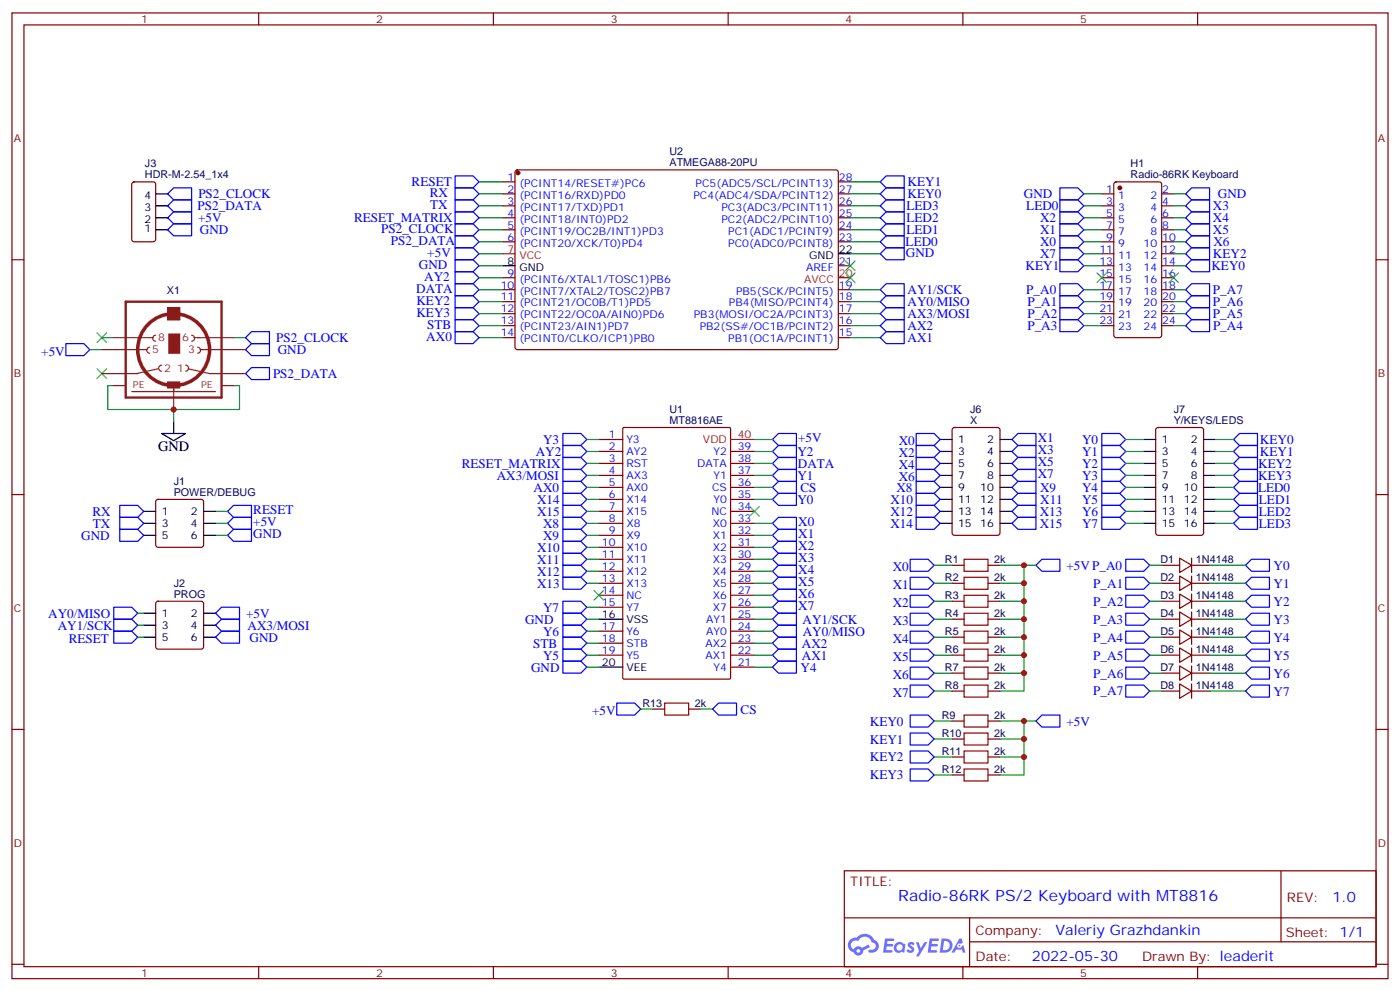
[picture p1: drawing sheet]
<svg xmlns="http://www.w3.org/2000/svg" width="412mm" height="292mm" viewBox="0 0 412 292" stroke-linecap="round" stroke-linejoin="round" font-family="sans-serif">
<g fill="none" stroke="#870000" stroke-width=".35">
<path d="M3.5 3.8h405.4v284.3h-405.4zM7.1 7.3h398.2v277.3h-398.2zM76.2 3.8v3.5M145.3 3.8v3.5M214.5 3.8v3.5M283.6 3.8v3.5M352.8 3.8v3.5M3.5 76.5h3.6M405.3 76.5h3.6M3.5 145.6h3.6M405.3 145.6h3.6M3.5 214.8h3.6"/>
<path d="M405.3 214.8h3.6M248.7 256.4h156.6v28.2h-156.6zM377.3 256.4v20.9M248.7 270.2h156.5M285.6 277.3h119.6M285.6 270.2v14.2M3.5 283.9h3.6M76.2 284.6v3.5M145.3 284.6v3.5M214.5 284.6v3.5M283.6 284.6v3.5M352.8 284.6v3.5"/>
<path d="M405.3 283.9h3.6"/>
</g>
<g fill="#5487ff">
<path d="M267.7 277.6a1.22 1.22 0 0 1 1.7 .2l-.4 .6a.47 .47 0 0 0-.3-.4 .47 .47 0 0 0-.5 .2l.1 .2a1.14 1.14 0 0 1 .8 1.8 1.14 1.14 0 0 1-1.9 0l-.2-.2 .5-.6 .7 .5a.29 .29 0 0 0 .3-.3 .29 .29 0 0 0-.2-.3 1.04 1.04 0 0 1-.6-1.7z"/>
<path d="M260.7 276.3h2.4l.3 .2-.2 .5-1.8 .1-.1 .8h1.5l.3 .4-.3 .4h-1.6l-.2 1.1h1.7l.2 .3-.2 .3-2.6 .1z"/>
<path d="M273.8 276.3h2.4l.3 .2-.1 .5-1.8 .1-.2 .8h1.6l.3 .4-.4 .4h-1.6l-.1 1.1h1.7l.2 .3-.2 .3-2.6 .1z"/>
<path d="M282.6 276.3h.7l.3 1.3-.6 .3a.69 .69 0 0 0-1 .3 .69 .69 0 0 0 .4 .9 .69 .69 0 0 0 .9-.6l.5-.2 .6 2.2h-.8l-.2-.9h-1.8l-.5 .9h-.8z"/>
<path d="M269.8 277.4h.8l.6 1.8 1.1-1.8h.9l-2.6 4.2h-.8l.9-1.5z"/>
<path d="M277.4 276.3l-.6 4.2h1.3a2.11 2.11 0 0 0 2.5-2.1 2.11 2.11 0 0 0-2.5-2.1zM278.1 277.1a1.39 1.39 0 0 1 1.7 1.4 1.39 1.39 0 0 1-1.8 1.3h-.3z"/>
<path d="M263.7 277.9a1.54 1.54 0 0 0-.1 2.2 1.54 1.54 0 0 0 2.2 .1l.6 .3 .3-2.3-.2-.3h-.4a1.49 1.49 0 0 0-2.4 0zM264 278.9a.94 .94 0 0 1 1.8 0 .94 .94 0 0 1-1.8 0z"/>
<path d="M250.4 276.7a2.18 2.18 0 0 0 1.1 3.7 1.44 1.44 0 0 0 1.6 .9 1.44 1.44 0 0 0 1.2-1.4l2-1.1-.5-.7-1.9 1a1.47 1.47 0 0 0-2.4 .4 1.39 1.39 0 0 1-.7-1.9 1.39 1.39 0 0 1 2-.5 2.12 2.12 0 0 1 2.2-1.3 2.12 2.12 0 0 1 1.9 1.7 1.14 1.14 0 0 1 1.1 1.4 1.14 1.14 0 0 1-1.7 .7 .43 .43 0 0 0-.5 .4 .43 .43 0 0 0 .4 .5 1.98 1.98 0 0 0 2.5-1.2 1.98 1.98 0 0 0-1.2-2.6 3.1 3.1 0 0 0-5.3-.6l-.9 .1zM252.3 280a.55 .55 0 0 1 1.1 0 .55 .55 0 0 1-1.1 0z"/>
<circle cx="282.6" cy="278.4" r=".26"/>
</g>
<g fill="none" stroke="#870000" stroke-width=".35">
<path d="M39 53.8l.5-.2h5.7l.6 .4 .1 16.5-.5 .6-5.9 .1-.6-.5-.1-16.4zM148.2 53.6h3.5M148.2 57.1h3.5M151.9 50.2l.5-.2 94.1 .1 .4 .6v51.8l-.7 .4h-94.1l-.4-.7v-51.5zM246.9 53.6h3.6M246.9 57.1h3.6M324.6 57.1h3.5M328.3 53.8l.5-.2h12.7l.6 .4 .1 44.7-.5 .7h-12.9l-.7-.4v-44.7zM342.2 57.1h3.5M148.2 60.6h3.5M148.2 64.1h3.5M148.2 67.7h3.5"/>
<path d="M148.2 71.2h3.5M246.9 60.6h3.6M246.9 64.1h3.6M246.9 67.7h3.6M246.9 71.2h3.6M246.9 78.2h3.6M324.6 60.6h3.5M324.6 64.1h3.5M324.6 67.7h3.5M324.6 71.2h3.5M324.6 78.2h3.5M324.6 74.7h3.5"/>
<path d="M342.2 60.6h3.5M342.2 64.1h3.5M342.2 67.7h3.5M342.2 71.2h3.5M342.2 78.2h3.5M342.2 74.7h3.5M148.2 81.8h3.5M148.2 85.3h3.5M148.2 88.8h3.5M148.2 92.4h3.5M148.2 95.9h3.5M148.2 99.4h3.5"/>
<path d="M246.9 85.3h3.6M246.9 88.8h3.6M246.9 92.4h3.6M246.9 95.9h3.6M246.9 99.4h3.6M324.6 81.8h3.5M324.6 85.3h3.5M324.6 88.8h3.5M324.6 92.4h3.5M324.6 95.9h3.5M342.2 81.8h3.5M342.2 85.3h3.5"/>
<path d="M342.2 88.8h3.5M342.2 92.4h3.5M342.2 95.9h3.5M176.4 129.4h7M176.4 132.9h7M176.4 136.5h7M176.4 140h7M183.5 126l.3-.1h31l.3 .1 .1 73.6-.2 .3-31.2 .1-.3-.2zM215.2 132.9h7M215.2 136.5h7M215.2 140h7M280.7 126.1l.5-.2h12.7l.6 .4 .1 30.6-.5 .7h-12.9l-.7-.4v-30.6z"/>
<path d="M340.7 126.1l.4-.2h12.7l.7 .4v30.6l-.4 .7h-13l-.6-.4-.1-30.6zM46.1 147.2l.5-.2h12.7l.5 .2 .2 .5v12.7l-.3 .5-.4 .2h-12.7l-.5-.2-.2-.5v-12.7zM176.4 143.5h7M176.4 147h7M176.4 150.6h7M176.4 154.1h7M176.4 157.6h7M215.2 143.5h7M215.2 147h7M215.2 150.6h7M215.2 154.1h7M215.2 157.6h7"/>
<path d="M46.1 177.2l.5-.2h12.7l.5 .2 .2 .5v12.7l-.3 .5-.4 .2h-12.7l-.5-.2-.2-.5v-12.7zM176.4 161.1h7M176.4 164.7h7M176.4 168.2h7M176.4 171.7h7M176.4 175.3h7M176.4 178.8h7M215.2 161.1h7M215.2 164.7h7M215.2 168.2h7M215.2 171.7h7M215.2 175.3h7"/>
<path d="M215.2 178.8h7M280.5 171.7h3.5M280.5 166.4h3.5M280.5 177h3.5M291 171.7h3.6M291 166.4h3.6M291 177h3.6M342.2 171.7h5.3M342.2 166.4h5.3M342.2 177h5.3M347.5 164.3l3.5 2.1-3.5 2.2zM347.5 169.6l3.5 2.1-3.5 2.1z"/>
<path d="M347.5 174.9l3.5 2.1-3.5 2.1zM351 171.7h5.3M351 166.4h5.3M351 177h5.3M351 164.3v4.3M351 169.6v4.2M351 174.9v4.2M176.4 185.8h7M176.4 189.4h7M176.4 192.9h7M215.2 185.8h7M215.2 189.4h7"/>
<path d="M215.2 192.9h7M215.2 196.4h7M215.2 182.3h7M280.5 192.9h3.5M280.5 182.3h3.5M280.5 187.6h3.5M280.5 198.2h3.5M291 192.9h3.6M291 182.3h3.6M291 187.6h3.6M291 198.2h3.6M342.2 192.9h5.3"/>
<path d="M342.2 182.3h5.3M342.2 187.6h5.3M342.2 198.2h5.3M347.5 180.2l3.5 2.1-3.5 2.1zM347.5 185.5l3.5 2.1-3.5 2.1zM347.5 190.8l3.5 2.1-3.5 2.1zM347.5 196.1l3.5 2.1-3.5 2.1zM351 192.9h5.3M351 182.3h5.3M351 187.6h5.3M351 198.2h5.3M351 180.2v4.2"/>
<path d="M351 185.5v4.2M351 190.8v4.2M351 196.1v4.2M192.3 208.8h3.5M202.8 208.8h3.6M280.5 203.5h3.5M280.5 212.3h3.5M280.5 217.6h3.5M291 203.5h3.6M291 212.3h3.6M291 217.6h3.6M342.2 203.5h5.3"/>
<path d="M347.5 201.4l3.5 2.1-3.5 2.1zM351 203.5h5.3M351 201.4v4.2M280.5 222.9h3.5M280.5 228.2h3.5M291 222.9h3.6M291 228.2h3.6"/>
</g>
<g fill="#870000" stroke="#870000" stroke-width=".35">
<circle cx="152.6" cy="50.9" r=".53"/>
<circle cx="329.8" cy="55.3" r=".53"/>
</g>
<path d="M148.2 74.7h3.5M246.9 81.8h3.6M215.2 129.4h7" fill="none" stroke="#f00" stroke-width=".35"/>
<g fill="none" stroke="#000" stroke-width=".35">
<path d="M45.9 57.1h3.5M45.9 67.7h3.5M45.9 64.1h3.5M45.9 60.6h3.5M148.2 78.2h3.5M246.9 74.7h3.6M47.6 127.6h7.1l-3.5 2.2zM51.2 124.1v3.5M276.9 129.4h3.6M276.9 132.9h3.6M276.9 136.5h3.6M276.9 140h3.6"/>
<path d="M294.6 129.4h3.5M294.6 132.9h3.5M294.6 136.5h3.5M294.6 140h3.5M336.9 129.4h3.5M336.9 132.9h3.5M336.9 136.5h3.5M336.9 140h3.5M354.5 129.4h3.6M354.5 132.9h3.6M354.5 136.5h3.6M354.5 140h3.6"/>
<path d="M42.3 150.6h3.6M42.3 154.1h3.6M42.3 157.6h3.6M60 150.6h3.5M60 154.1h3.5M60 157.6h3.5M276.9 143.5h3.6M276.9 147h3.6M276.9 150.6h3.6M276.9 154.1h3.6M294.6 143.5h3.5M294.6 147h3.5"/>
<path d="M294.6 150.6h3.5M294.6 154.1h3.5M336.9 143.5h3.5M336.9 147h3.5M336.9 150.6h3.5M336.9 154.1h3.5M354.5 143.5h3.6M354.5 147h3.6M354.5 150.6h3.6M354.5 154.1h3.6M42.3 180.6h3.6M42.3 184.1h3.6"/>
<path d="M42.3 187.6h3.6M60 180.6h3.5M60 184.1h3.5M60 187.6h3.5M176.4 182.3h7M176.4 196.4h7"/>
</g>
<g fill="none" stroke="#00f" stroke-width=".35">
<path d="M49.4 57.1l1.8-1.8h5.2v3.5h-5.2zM134.1 51.8h5.2l1.8 1.8-1.8 1.7h-5.2zM134.1 58.8h5.2l1.8 1.8-1.8 1.8h-5.2zM134.1 55.3h5.2l1.8 1.8-1.8 1.7h-5.2zM259.3 57.1l1.8-1.8h5.2v3.5h-5.2zM259.3 53.6l1.8-1.8h5.2v3.5h-5.2zM312.2 58.8h5.3l1.8 1.8-1.8 1.8h-5.3zM312.2 55.3h5.3l1.8 1.8-1.8 1.7h-5.3zM349.2 57.1l1.8-1.8h5.3v3.5h-5.3zM49.4 64.1l1.8-1.7h5.2v3.5h-5.2zM49.4 67.7l1.8-1.8h5.2v3.5h-5.2zM49.4 60.6l1.8-1.8h5.2v3.6h-5.2z"/>
<path d="M134.1 65.9h5.2l1.8 1.8-1.8 1.7h-5.2zM134.1 69.4h5.2l1.8 1.8-1.8 1.8h-5.2zM134.1 73h5.2l1.8 1.7-1.8 1.8h-5.2zM134.1 76.5h5.2l1.8 1.7-1.8 1.8h-5.2zM134.1 62.4h5.2l1.8 1.7-1.8 1.8h-5.2zM259.3 74.7l1.8-1.7h5.2v3.5h-5.2zM259.3 71.2l1.8-1.8h5.2v3.6h-5.2zM259.3 67.7l1.8-1.8h5.2v3.5h-5.2zM259.3 64.1l1.8-1.7h5.2v3.5h-5.2zM259.3 60.6l1.8-1.8h5.2v3.6h-5.2zM312.2 62.4h5.3l1.8 1.7-1.8 1.8h-5.3zM312.2 65.9h5.3l1.8 1.8-1.8 1.7h-5.3z"/>
<path d="M312.2 69.4h5.3l1.8 1.8-1.8 1.8h-5.3zM312.2 73h5.3l1.8 1.7-1.8 1.8h-5.3zM312.2 76.5h5.3l1.8 1.7-1.8 1.8h-5.3zM349.2 78.2l1.8-1.7h5.3v3.5h-5.3zM349.2 74.7l1.8-1.7h5.3v3.5h-5.3zM349.2 71.2l1.8-1.8h5.3v3.6h-5.3zM349.2 67.7l1.8-1.8h5.3v3.5h-5.3zM349.2 64.1l1.8-1.7h5.3v3.5h-5.3zM349.2 60.6l1.8-1.8h5.3v3.6h-5.3zM72.3 99.4l1.8-1.8h5.3v3.6h-5.3zM134.1 80h5.2l1.8 1.8-1.8 1.7h-5.2zM134.1 83.5h5.2l1.8 1.8-1.8 1.8h-5.2z"/>
<path d="M134.1 90.6h5.2l1.8 1.8-1.8 1.7h-5.2zM134.1 94.1h5.2l1.8 1.8-1.8 1.7h-5.2zM134.1 87.1h5.2l1.8 1.7-1.8 1.8h-5.2zM134.1 97.6h5.2l1.8 1.8-1.8 1.8h-5.2zM259.3 92.4l1.8-1.8h5.2v3.5h-5.2zM259.3 88.8l1.8-1.7h5.2v3.5h-5.2zM259.3 85.3l1.8-1.8h5.2v3.6h-5.2zM259.3 99.4l1.8-1.8h5.2v3.6h-5.2zM259.3 95.9l1.8-1.8h5.2v3.5h-5.2zM312.2 83.5h5.3l1.8 1.8-1.8 1.8h-5.3zM312.2 87.1h5.3l1.8 1.7-1.8 1.8h-5.3zM312.2 90.6h5.3l1.8 1.8-1.8 1.7h-5.3z"/>
<path d="M312.2 94.1h5.3l1.8 1.8-1.8 1.7h-5.3zM349.2 95.9l1.8-1.8h5.3v3.5h-5.3zM349.2 92.4l1.8-1.8h5.3v3.5h-5.3zM349.2 88.8l1.8-1.7h5.3v3.5h-5.3zM349.2 85.3l1.8-1.8h5.3v3.6h-5.3zM19.4 101.2h5.3l1.8 1.7-1.8 1.8h-5.3zM72.3 110l1.8-1.8h5.3v3.6h-5.3zM72.3 102.9l1.8-1.7h5.3v3.5h-5.3zM165.8 134.7h5.3l1.8 1.8-1.8 1.7h-5.3zM165.8 131.2h5.3l1.8 1.7-1.8 1.8h-5.3zM165.8 138.2h5.3l1.8 1.8-1.8 1.7h-5.3zM165.8 127.6h5.3l1.8 1.8-1.8 1.8h-5.3z"/>
<path d="M227.5 140l1.8-1.8h5.3v3.5h-5.3zM227.5 132.9l1.8-1.7h5.3v3.5h-5.3zM227.5 129.4l1.8-1.8h5.3v3.6h-5.3zM227.5 136.5l1.8-1.8h5.3v3.5h-5.3zM269.9 127.6h5.3l1.7 1.8-1.7 1.8h-5.3zM269.9 131.2h5.3l1.7 1.7-1.7 1.8h-5.3zM269.9 134.7h5.3l1.7 1.8-1.7 1.7h-5.3zM269.9 138.2h5.3l1.7 1.8-1.7 1.7h-5.3zM298.1 140l1.8-1.8h5.3v3.5h-5.3zM298.1 129.4l1.8-1.8h5.3v3.6h-5.3zM298.1 132.9l1.8-1.7h5.3v3.5h-5.3zM298.1 136.5l1.8-1.8h5.3v3.5h-5.3z"/>
<path d="M324.6 127.6h5.2l1.8 1.8-1.8 1.8h-5.2zM324.6 131.2h5.2l1.8 1.7-1.8 1.8h-5.2zM324.6 134.7h5.2l1.8 1.8-1.8 1.7h-5.2zM324.6 138.2h5.2l1.8 1.8-1.8 1.7h-5.2zM365.1 127.6h5.3v3.6h-5.3l-1.7-1.8zM365.1 131.2h5.3v3.5h-5.3l-1.7-1.8zM365.1 134.7h5.3v3.5h-5.3l-1.7-1.7zM365.1 138.2h5.3v3.5h-5.3l-1.7-1.7zM35.3 148.8h5.3l1.7 1.8-1.7 1.7h-5.3zM35.3 152.3h5.3l1.7 1.8-1.7 1.8h-5.3zM35.3 155.9h5.3l1.7 1.7-1.7 1.8h-5.3zM67 157.6l1.8-1.7h5.3v3.5h-5.3z"/>
<path d="M67 154.1l1.8-1.8h5.3v3.6h-5.3zM67 150.6l1.8-1.8h5.3v3.5h-5.3zM165.8 141.7h5.3l1.8 1.8-1.8 1.8h-5.3zM165.8 152.3h5.3l1.8 1.8-1.8 1.8h-5.3zM165.8 155.9h5.3l1.8 1.7-1.8 1.8h-5.3zM165.8 159.4h5.3l1.8 1.7-1.8 1.8h-5.3zM165.8 145.3h5.3l1.8 1.7-1.8 1.8h-5.3zM165.8 148.8h5.3l1.8 1.8-1.8 1.7h-5.3zM227.5 154.1l1.8-1.8h5.3v3.6h-5.3zM227.5 157.6l1.8-1.7h5.3v3.5h-5.3zM227.5 147l1.8-1.7h5.3v3.5h-5.3zM229.3 141.7h5.3v3.6h-5.3l-1.8-1.8z"/>
<path d="M269.9 141.7h5.3l1.7 1.8-1.7 1.8h-5.3zM269.9 145.3h5.3l1.7 1.7-1.7 1.8h-5.3zM269.9 148.8h5.3l1.7 1.8-1.7 1.7h-5.3zM269.9 152.3h5.3l1.7 1.8-1.7 1.8h-5.3zM298.1 143.5l1.8-1.8h5.3v3.6h-5.3zM298.1 147l1.8-1.7h5.3v3.5h-5.3zM298.1 150.6l1.8-1.8h5.3v3.5h-5.3zM298.1 154.1l1.8-1.8h5.3v3.6h-5.3zM324.6 141.7h5.2l1.8 1.8-1.8 1.8h-5.2zM324.6 145.3h5.2l1.8 1.7-1.8 1.8h-5.2zM324.6 148.8h5.2l1.8 1.8-1.8 1.7h-5.2zM324.6 152.3h5.2l1.8 1.8-1.8 1.8h-5.2z"/>
<path d="M365.1 141.7h5.3v3.6h-5.3l-1.7-1.8zM365.1 145.3h5.3v3.5h-5.3l-1.7-1.8zM365.1 148.8h5.3v3.5h-5.3l-1.7-1.7zM365.1 152.3h5.3v3.6h-5.3l-1.7-1.8zM33.5 178.8h5.3l1.8 1.8-1.8 1.7h-5.3zM165.8 162.9h5.3l1.8 1.8-1.8 1.7h-5.3zM165.8 166.4h5.3l1.8 1.8-1.8 1.8h-5.3zM165.8 170h5.3l1.8 1.7-1.8 1.8h-5.3zM165.8 177h5.3l1.8 1.8-1.8 1.8h-5.3zM227.5 161.1l1.8-1.7h5.3v3.5h-5.3zM227.5 164.7l1.8-1.8h5.3v3.5h-5.3zM227.5 168.2l1.8-1.8h5.3v3.6h-5.3z"/>
<path d="M227.5 171.7l1.8-1.7h5.3v3.5h-5.3zM227.5 178.8l1.8-1.8h5.3v3.6h-5.3zM229.3 173.5h5.3v3.5h-5.3l-1.8-1.7zM268.1 164.7h5.3l1.8 1.7-1.8 1.8h-5.3zM268.1 175.3h5.3l1.8 1.7-1.8 1.8h-5.3zM268.1 170h5.3l1.8 1.7-1.8 1.8h-5.3zM305.2 166.4l1.7-1.7h5.3v3.5h-5.3zM331.6 164.7h5.3l1.8 1.7-1.8 1.8h-5.3zM331.6 170h5.3l1.8 1.7-1.8 1.8h-5.3zM331.6 175.3h5.3l1.8 1.7-1.8 1.8h-5.3zM368.7 164.7h5.2v3.5h-5.2l-1.8-1.8zM368.7 170h5.2v3.5h-5.2l-1.8-1.8z"/>
<path d="M368.7 175.3h5.2v3.5h-5.2l-1.8-1.8zM33.5 185.8h5.3l1.8 1.8-1.8 1.8h-5.3zM33.5 182.3h5.3l1.8 1.8-1.8 1.7h-5.3zM63.5 187.6l1.8-1.8h5.3v3.6h-5.3zM63.5 180.6l1.8-1.8h5.3v3.5h-5.3zM63.5 184.1l1.8-1.8h5.3v3.5h-5.3zM165.8 191.1h5.3l1.8 1.8-1.8 1.8h-5.3zM165.8 184.1h5.3l1.8 1.7-1.8 1.8h-5.3zM165.8 194.7h5.3l1.8 1.7-1.8 1.8h-5.3zM165.8 187.6h5.3l1.8 1.8-1.8 1.7h-5.3zM165.8 180.6h5.3l1.8 1.7-1.8 1.8h-5.3zM227.5 185.8l1.8-1.7h5.3v3.5h-5.3z"/>
<path d="M227.5 182.3l1.8-1.7h5.3v3.5h-5.3zM227.5 192.9l1.8-1.8h5.3v3.6h-5.3zM227.5 189.4l1.8-1.8h5.3v3.5h-5.3zM227.5 196.4l1.8-1.7h5.3v3.5h-5.3zM268.1 185.8h5.3l1.8 1.8-1.8 1.8h-5.3zM268.1 196.4h5.3l1.8 1.8-1.8 1.8h-5.3zM268.1 180.6h5.3l1.8 1.7-1.8 1.8h-5.3zM268.1 191.1h5.3l1.8 1.8-1.8 1.8h-5.3zM331.6 180.6h5.3l1.8 1.7-1.8 1.8h-5.3zM331.6 185.8h5.3l1.8 1.8-1.8 1.8h-5.3zM331.6 191.1h5.3l1.8 1.8-1.8 1.8h-5.3zM331.6 196.4h5.3l1.8 1.8-1.8 1.8h-5.3z"/>
<path d="M368.7 180.6h5.2v3.5h-5.2l-1.8-1.8zM368.7 185.8h5.2v3.6h-5.2l-1.8-1.8zM368.7 191.1h5.2v3.6h-5.2l-1.8-1.8zM368.7 196.4h5.2v3.6h-5.2l-1.8-1.8zM181.7 207h5.3l1.7 1.8-1.7 1.7h-5.3zM209.9 208.8l1.8-1.8h5.3v3.5h-5.3zM268.1 201.7h5.3l1.8 1.8-1.8 1.7h-5.3zM268.1 210.5h5.3l1.8 1.8-1.8 1.8h-5.3zM268.1 215.8h5.3l1.8 1.8-1.8 1.8h-5.3zM306.9 210.5h5.3v3.6h-5.3l-1.7-1.8zM331.6 201.7h5.3l1.8 1.8-1.8 1.7h-5.3zM366.9 203.5l1.8-1.8h5.2v3.5h-5.2z"/>
<path d="M268.1 221.1h5.3l1.8 1.8-1.8 1.7h-5.3zM268.1 226.4h5.3l1.8 1.8-1.8 1.7h-5.3z"/>
</g>
<g fill="none" stroke="#008700" stroke-width=".35">
<path d="M141.1 53.6h7.1M141.1 57.1h7.1M250.5 53.6h8.8M250.5 57.1h8.8M319.3 57.1h5.3M345.7 57.1h3.5M141.1 74.7h7.1M141.1 78.2h7.1M141.1 71.2h7.1M141.1 67.7h7.1M141.1 64.1h7.1M141.1 60.6h7.1"/>
<path d="M250.5 74.7h8.8M250.5 71.2h8.8M250.5 67.7h8.8M250.5 64.1h8.8M250.5 60.6h8.8M319.3 74.7h5.3M319.3 78.2h5.3M319.3 71.2h5.3M319.3 67.7h5.3M319.3 64.1h5.3M319.3 60.6h5.3M345.7 74.7h3.5"/>
<path d="M345.7 78.2h3.5M345.7 71.2h3.5M345.7 67.7h3.5M345.7 64.1h3.5M345.7 60.6h3.5M30 99.4h3.5M68.8 99.4h3.5M141.1 99.4h7.1M141.1 85.3h7.1M141.1 81.8h7.1M141.1 88.8h7.1M141.1 92.4h7.1"/>
<path d="M141.1 95.9h7.1M250.5 99.4h8.8M250.5 85.3h8.8M250.5 88.8h8.8M250.5 92.4h8.8M250.5 95.9h8.8M319.3 85.3h5.3M319.3 88.8h5.3M319.3 92.4h5.3M319.3 95.9h5.3M345.7 85.3h3.5M345.7 88.8h3.5"/>
<path d="M345.7 92.4h3.5M345.7 95.9h3.5M26.5 102.9h3.5M33.5 113.5h-1.8v7.1h19.5M68.8 113.5h1.8v7.1h-19.4v3.5M172.9 136.5h3.5M172.9 132.9h3.5M172.9 140h3.5M172.9 129.4h3.5M222.2 136.5h5.3M222.2 132.9h5.3M222.2 140h5.3"/>
<path d="M222.2 129.4h5.3M331.6 136.5h5.3M331.6 132.9h5.3M331.6 140h5.3M331.6 129.4h5.3M358.1 136.5h5.3M358.1 132.9h5.3M358.1 140h5.3M358.1 129.4h5.3M63.5 154.1h3.5M63.5 157.6h3.5M63.5 150.6h3.5"/>
<path d="M172.9 154.1h3.5M172.9 157.6h3.5M172.9 143.5h3.5M172.9 147h3.5M172.9 150.6h3.5M222.2 154.1h5.3M222.2 157.6h5.3M222.2 143.5h5.3M222.2 147h5.3M331.6 154.1h5.3M331.6 143.5h5.3M331.6 147h5.3"/>
<path d="M331.6 150.6h5.3M358.1 154.1h5.3M358.1 143.5h5.3M358.1 147h5.3M358.1 150.6h5.3M172.9 161.1h3.5M172.9 164.7h3.5M172.9 168.2h3.5M172.9 171.7h3.5M172.9 178.8h3.5M222.2 161.1h5.3M222.2 164.7h5.3"/>
<path d="M222.2 168.2h5.3M222.2 171.7h5.3M222.2 175.3h5.3M222.2 178.8h5.3M275.2 171.7h5.3M275.2 166.4h5.3M275.2 177h5.3M294.6 166.4h10.6M294.6 177h7M301.6 166.4v5.3h-7M301.6 171.7v31.8h-7M338.7 171.7h3.5"/>
<path d="M338.7 166.4h3.5M338.7 177h3.5M356.3 171.7h10.6M356.3 166.4h10.6M356.3 177h10.6M40.6 180.6h1.7M40.6 184.1h1.7M40.6 187.6h1.7M172.9 182.3h3.5M172.9 185.8h3.5M172.9 192.9h3.5M172.9 189.4h3.5"/>
<path d="M172.9 196.4h3.5M222.2 182.3h5.3M222.2 185.8h5.3M222.2 192.9h5.3M222.2 189.4h5.3M222.2 196.4h5.3M275.2 187.6h5.3M275.2 182.3h5.3M275.2 192.9h5.3M275.2 198.2h5.3M294.6 187.6h7M294.6 182.3h7"/>
<path d="M294.6 192.9h7M294.6 198.2h7M338.7 187.6h3.5M338.7 182.3h3.5M338.7 192.9h3.5M338.7 198.2h3.5M356.3 187.6h10.6M356.3 182.3h10.6M356.3 192.9h10.6M356.3 198.2h10.6M188.7 208.8h3.6M206.4 208.8h3.5"/>
<path d="M275.2 203.5h5.3M275.2 217.6h5.3M275.2 212.3h5.3M294.6 217.6h7M294.6 212.3h10.6M301.6 212.3v15.9h-7M338.7 203.5h3.5M356.3 203.5h10.6M275.2 228.2h5.3M275.2 222.9h5.3M294.6 222.9h7"/>
</g>
<g fill="none" stroke="#3c3" stroke-width=".35">
<path d="M249.1 76.8l2.8 2.9M251.9 76.8l-2.8 2.9M28.6 98l2.8 2.8M31.4 98l-2.8 2.8M249.1 80.4l2.8 2.8M251.9 80.4l-2.8 2.8M323.1 80.4l2.9 2.8M326 80.4l-2.9 2.8M344.3 80.4l2.8 2.8M347.1 80.4l-2.8 2.8M28.6 108.6l2.8 2.8M31.4 108.6l-2.8 2.8"/>
<path d="M220.8 149.2l2.9 2.8M223.7 149.2l-2.9 2.8M175 173.8l2.8 2.9M177.8 173.8l-2.8 2.9"/>
</g>
<g fill="none" stroke="#8c2424" stroke-width=".35">
<path d="M33.5 99.4h11.7M45.9 98.7a.88 .88 0 0 0-.9 .9 .88 .88 0 0 0 .9 .9M49.4 90.6h3.5v3.5h-3.5zM56.4 98.7a.88 .88 0 0 1 .9 .9 .88 .88 0 0 1-.9 .9M57.1 99.4h11.7M30 102.9h13.4M30 110h10.6M33.5 113.5h3.5M38.8 115.3h24.7M44.1 102.2a.88 .88 0 0 0-.9 .9 .88 .88 0 0 0 .9 .9M46.6 108.6l-6.4 1.4M47.6 107.5a.88 .88 0 0 0-.9 .9 .88 .88 0 0 0 .9 .9"/>
<path d="M51.2 113.5v7.1M54.7 107.5a.88 .88 0 0 1 .9 .9 .88 .88 0 0 1-.9 .9M55.4 108.6l6.3 1.4h10.6M58.2 102.2a.88 .88 0 0 1 .9 .9 .88 .88 0 0 1-.9 .9M58.9 102.9h13.4M65.3 113.5h3.5"/>
</g>
<path d="M37 88.8h28.3v28.3h-28.3z" fill="none" stroke="#8c2424" stroke-width=".71"/>
<circle cx="51.2" cy="102.9" r="10.6" fill="none" stroke="#8c2424" stroke-width="1.1"/>
<g fill="#8c2424" stroke="#8c2424" stroke-width=".35">
<path d="M49.4 90.6h3.5v3.5h-3.5z"/>
<path d="M49.4 112.5h3.5v1.7h-3.5z"/>
<path d="M49.7 98.4h3.2v5.6h-3.2z"/>
</g>
<g fill="none" stroke="#a10000" stroke-width=".35">
<path d="M284 164.7h7v3.5h-7zM284 170h7v3.5h-7zM284 175.3h7v3.5h-7zM284 180.6h7v3.5h-7zM284 185.8h7v3.6h-7zM284 191.1h7v3.6h-7zM284 196.4h7v3.6h-7zM195.8 207h7v3.5h-7zM284 201.7h7v3.5h-7zM284 210.5h7v3.6h-7zM284 215.8h7v3.6h-7zM284 221.1h7v3.5h-7z"/>
<path d="M284 226.4h7v3.5h-7z"/>
</g>
<g fill="#c00">
<circle cx="51.2" cy="120.6" r=".88"/>
<circle cx="301.6" cy="166.4" r=".88"/>
<circle cx="301.6" cy="171.7" r=".88"/>
<circle cx="301.6" cy="177" r=".88"/>
<circle cx="301.6" cy="182.3" r=".88"/>
<circle cx="301.6" cy="187.6" r=".88"/>
<circle cx="301.6" cy="192.9" r=".88"/>
<circle cx="301.6" cy="198.2" r=".88"/>
<circle cx="301.6" cy="212.3" r=".88"/>
<circle cx="301.6" cy="217.6" r=".88"/>
<circle cx="301.6" cy="222.9" r=".88"/>
</g>
<text font-size="4.6" fill="#00f" x="264.6" y="265.2">Radio-86RK PS/2 Keyboard with MT8816</text>
<text font-size="4.2" x="46.6" y="132.9">GND</text>
<g font-size="4.2" fill="#00f">
<text x="392.5" y="265.7">1.0</text>
<text x="310.9" y="275.2">Valeriy Grazhdankin</text>
<text x="304" y="283">2022-05-30</text>
</g>
<g font-size="3.9" fill="#00f">
<text x="58.4" y="58.4">PS2_CLOCK</text>
<text x="121.2" y="54.9">RESET</text>
<text x="126.6" y="58">RX</text>
<text x="267.4" y="58.4">KEY0</text>
<text x="267.4" y="54.8">KEY1</text>
<text x="301.6" y="58.3">GND</text>
<text x="358.8" y="58.4">GND</text>
<text x="58.2" y="61.9">PS2_DATA</text>
<text x="58.4" y="65.5">+5V</text>
<text x="104.3" y="65.4">RESET_MATRIX</text>
<text x="126.7" y="61.5">TX</text>
<text x="267" y="65.5">LED2</text>
<text x="267" y="61.9">LED3</text>
<text x="302.3" y="61.9">LED0</text>
<text x="306.4" y="65.5">X2</text>
<text x="357.3" y="65.4">X4</text>
<text x="357.3" y="61.9">X3</text>
<text x="58.9" y="69">GND</text>
<text x="112.3" y="68.5">PS2_CLOCK</text>
<text x="267" y="69">LED1</text>
<text x="306.4" y="69">X1</text>
<text x="357.3" y="69">X5</text>
<text x="115.1" y="72">PS2_DATA</text>
<text x="125.9" y="75.6">+5V</text>
<text x="266.8" y="72.5">LED0</text>
<text x="266.9" y="75.6">GND</text>
<text x="306.4" y="72.5">X0</text>
<text x="306.4" y="76">X7</text>
<text x="357.3" y="76">KEY2</text>
<text x="357.4" y="72.5">X6</text>
<text x="123.4" y="79.1">GND</text>
<text x="125" y="82.6">AY2</text>
<text x="302.1" y="79.6">KEY1</text>
<text x="356.9" y="79.6">KEY0</text>
<text x="122.6" y="86.2">DATA</text>
<text x="122.7" y="89.7">KEY2</text>
<text x="267.4" y="86.6">AY1/SCK</text>
<text x="302.3" y="86.6">P_A0</text>
<text x="357.3" y="86.6">P_A7</text>
<text x="122.7" y="93.2">KEY3</text>
<text x="267.4" y="93.7">AX3/MOSI</text>
<text x="267.4" y="90.1">AY0/MISO</text>
<text x="302.6" y="90.1">P_A1</text>
<text x="302.6" y="93.6">P_A2</text>
<text x="357.3" y="93.6">P_A5</text>
<text x="357.3" y="90.1">P_A6</text>
<text x="81.4" y="100.7">PS2_CLOCK</text>
<text x="125.6" y="100.3">AX0</text>
<text x="125.8" y="96.8">STB</text>
<text x="267.4" y="100.7">AX1</text>
<text x="267.4" y="97.2">AX2</text>
<text x="302.6" y="97.2">P_A3</text>
<text x="357.3" y="97.2">P_A4</text>
<text x="12.2" y="104.7">+5V</text>
<text x="81.8" y="104.3">GND</text>
<text x="80.4" y="111.3">PS2_DATA</text>
<text x="160" y="130.7">Y3</text>
<text x="235.1" y="130.3">+5V</text>
<text x="264.7" y="131.2">X0</text>
<text x="305.7" y="130.3">X1</text>
<text x="318.7" y="130.7">Y0</text>
<text x="371.1" y="130.8">KEY0</text>
<text x="136" y="137.7">RESET_MATRIX</text>
<text x="157.8" y="134.3">AY2</text>
<text x="234.9" y="134.2">Y2</text>
<text x="235" y="137.8">DATA</text>
<text x="264.7" y="134.7">X2</text>
<text x="305.7" y="133.8">X3</text>
<text x="305.7" y="137.3">X5</text>
<text x="318.7" y="134.2">Y1</text>
<text x="318.7" y="137.8">Y2</text>
<text x="370.6" y="137.8">KEY2</text>
<text x="371.1" y="134.3">KEY1</text>
<text x="146.3" y="141.3">AX3/MOSI</text>
<text x="234.9" y="141.3">Y1</text>
<text x="264.7" y="138.2">X4</text>
<text x="264.7" y="141.7">X6</text>
<text x="305.7" y="140.9">X7</text>
<text x="318.7" y="141.3">Y3</text>
<text x="370.6" y="141.3">KEY3</text>
<text x="157.2" y="144.9">AX0</text>
<text x="158.2" y="148.4">X14</text>
<text x="234.9" y="148.4">Y0</text>
<text x="235.8" y="144.8">CS</text>
<text x="262.3" y="148.4">X10</text>
<text x="264" y="144.8">X8</text>
<text x="306.4" y="144.8">X9</text>
<text x="306.4" y="148.4">X11</text>
<text x="318.7" y="144.8">Y4</text>
<text x="318.7" y="148.4">Y5</text>
<text x="370.6" y="144.8">LED0</text>
<text x="370.8" y="148.4">LED1</text>
<text x="27.3" y="151.9">RX</text>
<text x="27.3" y="155.4">TX</text>
<text x="74.6" y="155">+5V</text>
<text x="74.6" y="151.5">RESET</text>
<text x="158.2" y="151.9">X15</text>
<text x="160" y="155.4">X8</text>
<text x="235.1" y="155">X0</text>
<text x="262.3" y="151.9">X12</text>
<text x="262.3" y="155.4">X14</text>
<text x="306.3" y="151.9">X13</text>
<text x="306.3" y="155.4">X15</text>
<text x="318.7" y="151.9">Y6</text>
<text x="318.7" y="155.4">Y7</text>
<text x="370.8" y="151.9">LED2</text>
<text x="370.8" y="155.4">LED3</text>
<text x="23.9" y="158.9">GND</text>
<text x="74.6" y="158.5">GND</text>
<text x="160" y="158.9">X9</text>
<text x="235.1" y="158.5">X1</text>
<text x="158.2" y="162.5">X10</text>
<text x="158.2" y="166">X11</text>
<text x="235.1" y="162">X2</text>
<text x="235.1" y="165.6">X3</text>
<text x="314.1" y="167.8">+5VP_A0</text>
<text x="375.2" y="167.9">Y0</text>
<text x="158.2" y="169.5">X12</text>
<text x="158.2" y="173.1">X13</text>
<text x="235.1" y="169.1">X4</text>
<text x="235.1" y="172.6">X5</text>
<text x="263" y="168.2">X0</text>
<text x="263" y="173.5">X1</text>
<text x="322" y="173">P_A1</text>
<text x="375.2" y="173.2">Y1</text>
<text x="235.1" y="176.1">X6</text>
<text x="235.1" y="179.7">X7</text>
<text x="263" y="178.8">X2</text>
<text x="322" y="178.3">P_A2</text>
<text x="375.2" y="178.5">Y2</text>
<text x="14.2" y="181.9">AY0/MISO</text>
<text x="17" y="185.4">AY1/SCK</text>
<text x="72.5" y="181.9">+5V</text>
<text x="72.9" y="185.4">AX3/MOSI</text>
<text x="154.7" y="183.6">GND</text>
<text x="160" y="180.1">Y7</text>
<text x="236.4" y="183.6">AY1/SCK</text>
<text x="263" y="184.1">X3</text>
<text x="322" y="183.6">P_A3</text>
<text x="375.2" y="183.8">Y3</text>
<text x="20.2" y="189.4">RESET</text>
<text x="73.5" y="188.9">GND</text>
<text x="157.1" y="190.7">STB</text>
<text x="160" y="187.2">Y6</text>
<text x="236.2" y="190.7">AX2</text>
<text x="236.5" y="187.1">AY0/MISO</text>
<text x="263" y="189.4">X4</text>
<text x="322" y="188.9">P_A4</text>
<text x="375.2" y="189.1">Y4</text>
<text x="156.4" y="197.7">GND</text>
<text x="160" y="194.2">Y5</text>
<text x="235.8" y="197.7">Y4</text>
<text x="236.2" y="194.2">AX1</text>
<text x="263" y="194.7">X5</text>
<text x="322" y="194.2">P_A5</text>
<text x="375.2" y="194.4">Y5</text>
<text x="263" y="200">X6</text>
<text x="322" y="199.5">P_A6</text>
<text x="375.2" y="199.7">Y6</text>
<text x="263" y="205.2">X7</text>
<text x="322" y="204.8">P_A7</text>
<text x="375.2" y="205">Y7</text>
<text x="174.4" y="210.5">+5V</text>
<text x="218.2" y="210.1">CS</text>
<text x="256.2" y="213.6">KEY0</text>
<text x="314.1" y="213.6">+5V</text>
<text x="256.2" y="218.9">KEY1</text>
<text x="256.3" y="224.2">KEY2</text>
<text x="256.3" y="229.5">KEY3</text>
</g>
<g font-size="3.9" fill="#800">
<text x="250.5" y="261">TITLE:</text>
<text x="379.1" y="265.7">REV:</text>
<text x="287.4" y="275.2">Company:</text>
<text x="378.7" y="275.8">Sheet: 1/1</text>
<text x="287.4" y="282.9">Date:</text>
<text x="336.4" y="282.9">Drawn By: leaderit</text>
</g>
<g font-size="3.2" fill="#800">
<text x="41.6" y="6.8">1</text>
<text x="110.8" y="6.8">2</text>
<text x="179.9" y="6.8">3</text>
<text x="249.1" y="6.8">4</text>
<text x="318.2" y="6.8">5</text>
<text x="4.1" y="41.9">A</text>
<text x="405.9" y="41.9">A</text>
<text x="4.1" y="111.1">B</text>
<text x="405.9" y="111.1">B</text>
<text x="4.1" y="180.2">C</text>
<text x="405.9" y="180.2">C</text>
<text x="4.1" y="249.3">D</text>
<text x="405.9" y="249.3">D</text>
<text x="41.6" y="287.6">1</text>
<text x="110.8" y="287.6">2</text>
<text x="179.9" y="287.6">3</text>
<text x="249.1" y="287.6">4</text>
<text x="318.2" y="287.6">5</text>
</g>
<g font-size="3.2" fill="#000080">
<text x="197.2" y="45.6">U2</text>
<text x="42.7" y="52.5">HDR-M-2.54_1x4</text>
<text x="42.7" y="49.3">J3</text>
<text x="197.2" y="48.9">ATMEGA88-20PU</text>
<text x="333" y="52.4">Radio-86RK Keyboard</text>
<text x="333" y="49.2">H1</text>
<text x="49.1" y="86.4">X1</text>
<text x="197.2" y="124.7">MT8816AE</text>
<text x="197.2" y="121.5">U1</text>
<text x="285.8" y="124.8">X</text>
<text x="285.8" y="121.6">J6</text>
<text x="345.7" y="124.8">Y/KEYS/LEDS</text>
<text x="345.7" y="121.6">J7</text>
<text x="51.2" y="142.7">J1</text>
<text x="51.2" y="146">POWER/DEBUG</text>
<text x="278.4" y="165.8">R1</text>
<text x="292.8" y="165.8">2k</text>
<text x="341.9" y="165.8">D1</text>
<text x="352.3" y="165.8">1N4148</text>
<text x="51.2" y="172.7">J2</text>
<text x="278.4" y="171.1">R2</text>
<text x="292.8" y="171.1">2k</text>
<text x="341.9" y="171.1">D2</text>
<text x="352.3" y="171.1">1N4148</text>
<text x="51.2" y="176">PROG</text>
<text x="278.4" y="176.4">R3</text>
<text x="292.8" y="176.4">2k</text>
<text x="341.9" y="176.4">D3</text>
<text x="352.3" y="176.4">1N4148</text>
<text x="278.4" y="181.7">R4</text>
<text x="292.8" y="181.7">2k</text>
<text x="341.9" y="181.7">D4</text>
<text x="352.3" y="181.7">1N4148</text>
<text x="278.4" y="187">R5</text>
<text x="292.8" y="187">2k</text>
<text x="341.9" y="187">D5</text>
<text x="352.3" y="187">1N4148</text>
<text x="278.4" y="192.3">R6</text>
<text x="278.4" y="197.6">R7</text>
<text x="292.8" y="192.3">2k</text>
<text x="292.8" y="197.6">2k</text>
<text x="341.9" y="192.3">D6</text>
<text x="341.9" y="197.6">D7</text>
<text x="352.3" y="192.3">1N4148</text>
<text x="352.3" y="197.6">1N4148</text>
<text x="278.4" y="202.9">R8</text>
<text x="292.8" y="202.9">2k</text>
<text x="341.9" y="202.9">D8</text>
<text x="352.3" y="202.9">1N4148</text>
<text x="189.2" y="208.1">R13</text>
<text x="204.6" y="208.1">2k</text>
<text x="277.4" y="211.7">R9</text>
<text x="292.8" y="211.7">2k</text>
<text x="277.4" y="217">R10</text>
<text x="292.8" y="217">2k</text>
<text x="277.4" y="222.3">R11</text>
<text x="277.4" y="227.5">R12</text>
<text x="292.8" y="222.3">2k</text>
<text x="292.8" y="227.5">2k</text>
</g>
<g font-size="3.2" fill="#00f">
<text x="149.5" y="53.2">1</text>
<text x="247.1" y="53.2">28</text>
<text x="149.5" y="56.7">2</text>
<text x="153" y="55">(PCINT14/RESET#)PC6</text>
<text x="153" y="58.5">(PCINT16/RXD)PD0</text>
<text x="204.3" y="58.5">PC4(ADC4/SDA/PCINT12)</text>
<text x="204.9" y="55">PC5(ADC5/SCL/PCINT13)</text>
<text x="247.1" y="56.7">27</text>
<text x="325.9" y="56.7">1</text>
<text x="329.4" y="58.5">1</text>
<text x="338.9" y="58.5">2</text>
<text x="342.4" y="56.7">2</text>
<text x="149.5" y="60.3">3</text>
<text x="149.5" y="63.8">4</text>
<text x="153" y="62">(PCINT17/TXD)PD1</text>
<text x="153" y="65.5">(PCINT18/INT0)PD2</text>
<text x="212.5" y="65.5">PC2(ADC2/PCINT10)</text>
<text x="212.5" y="62">PC3(ADC3/PCINT11)</text>
<text x="247.1" y="63.8">25</text>
<text x="247.1" y="60.3">26</text>
<text x="325.9" y="60.3">3</text>
<text x="325.9" y="63.8">5</text>
<text x="329.4" y="62">3</text>
<text x="329.4" y="65.5">5</text>
<text x="338.9" y="65.5">6</text>
<text x="338.9" y="62">4</text>
<text x="342.4" y="63.8">6</text>
<text x="342.4" y="60.3">4</text>
<text x="149.5" y="67.3">5</text>
<text x="149.5" y="70.8">6</text>
<text x="153" y="69.1">(PCINT19/OC2B/INT1)PD3</text>
<text x="214.5" y="69.1">PC1(ADC1/PCINT9)</text>
<text x="247.1" y="70.8">23</text>
<text x="247.1" y="67.3">24</text>
<text x="325.9" y="67.3">7</text>
<text x="325.9" y="70.8">9</text>
<text x="329.4" y="69.1">7</text>
<text x="338.9" y="69.1">8</text>
<text x="342.4" y="70.8">10</text>
<text x="342.4" y="67.3">8</text>
<text x="153" y="72.6">(PCINT20/XCK/T0)PD4</text>
<text x="214.5" y="72.6">PC0(ADC0/PCINT8)</text>
<text x="247.1" y="77.9">21</text>
<text x="323.9" y="74.4">11</text>
<text x="323.9" y="77.9">13</text>
<text x="329.4" y="72.6">9</text>
<text x="329.4" y="76.1">11</text>
<text x="336.9" y="76.1">12</text>
<text x="336.9" y="72.6">10</text>
<text x="342.4" y="77.9">14</text>
<text x="342.4" y="74.4">12</text>
<text x="149.5" y="81.4">9</text>
<text x="153" y="83.2">(PCINT6/XTAL1/TOSC1)PB6</text>
<text x="237.4" y="79.7">AREF</text>
<text x="323.9" y="81.4">15</text>
<text x="329.4" y="79.7">13</text>
<text x="329.4" y="83.2">15</text>
<text x="336.9" y="83.2">16</text>
<text x="336.9" y="79.7">14</text>
<text x="342.4" y="81.4">16</text>
<text x="147.5" y="84.9">10</text>
<text x="147.5" y="88.5">11</text>
<text x="153" y="86.7">(PCINT7/XTAL2/TOSC2)PB7</text>
<text x="216.8" y="86.7">PB5(SCK/PCINT5)</text>
<text x="247.1" y="88.5">18</text>
<text x="247.1" y="84.9">19</text>
<text x="323.9" y="84.9">17</text>
<text x="323.9" y="88.5">19</text>
<text x="329.4" y="86.7">17</text>
<text x="336.9" y="86.7">18</text>
<text x="342.4" y="88.5">20</text>
<text x="342.4" y="84.9">18</text>
<text x="147.5" y="92">12</text>
<text x="147.5" y="95.5">13</text>
<text x="153" y="90.2">(PCINT21/OC0B/T1)PD5</text>
<text x="153" y="93.8">(PCINT22/OC0A/AIN0)PD6</text>
<text x="204.4" y="93.8">PB3(MOSI/OC2A/PCINT3)</text>
<text x="214.7" y="90.2">PB4(MISO/PCINT4)</text>
<text x="247.1" y="95.5">16</text>
<text x="247.1" y="92">17</text>
<text x="323.9" y="92">21</text>
<text x="323.9" y="95.5">23</text>
<text x="329.4" y="90.2">19</text>
<text x="329.4" y="93.8">21</text>
<text x="336.9" y="93.8">22</text>
<text x="336.9" y="90.2">20</text>
<text x="342.4" y="95.5">24</text>
<text x="342.4" y="92">22</text>
<text x="147.5" y="99.1">14</text>
<text x="153" y="97.3">(PCINT23/AIN1)PD7</text>
<text x="153" y="100.8">(PCINT0/CLKO/ICP1)PB0</text>
<text x="206.1" y="97.3">PB2(SS#/OC1B/PCINT2)</text>
<text x="214.5" y="100.8">PB1(OC1A/PCINT1)</text>
<text x="247.1" y="99.1">15</text>
<text x="329.4" y="97.3">23</text>
<text x="336.9" y="97.3">24</text>
<text x="179.3" y="129">1</text>
<text x="184.5" y="130.5">Y3</text>
<text x="179.3" y="132.6">2</text>
<text x="179.3" y="136.1">3</text>
<text x="184.5" y="134">AY2</text>
<text x="184.5" y="137.5">RST</text>
<text x="205.4" y="137.5">DATA</text>
<text x="210.2" y="134">Y2</text>
<text x="217.3" y="136.1">38</text>
<text x="217.3" y="132.6">39</text>
<text x="179.3" y="139.6">4</text>
<text x="179.3" y="143.2">5</text>
<text x="184.5" y="141">AX3</text>
<text x="210.2" y="141">Y1</text>
<text x="217.3" y="143.2">36</text>
<text x="217.3" y="139.6">37</text>
<text x="179.3" y="146.7">6</text>
<text x="184.5" y="144.6">AX0</text>
<text x="184.5" y="148.1">X14</text>
<text x="209.8" y="144.6">CS</text>
<text x="210.2" y="148.1">Y0</text>
<text x="217.3" y="146.7">35</text>
<text x="179.3" y="150.2">7</text>
<text x="179.3" y="153.7">8</text>
<text x="184.5" y="151.6">X15</text>
<text x="184.5" y="155.2">X8</text>
<text x="209.5" y="151.6">NC</text>
<text x="209.9" y="155.2">X0</text>
<text x="217.3" y="153.7">33</text>
<text x="217.3" y="150.2">34</text>
<text x="177.3" y="160.8">10</text>
<text x="179.3" y="157.3">9</text>
<text x="184.5" y="158.7">X9</text>
<text x="209.9" y="158.7">X1</text>
<text x="217.3" y="160.8">31</text>
<text x="217.3" y="157.3">32</text>
<text x="177.3" y="164.3">11</text>
<text x="177.3" y="167.9">12</text>
<text x="184.5" y="162.2">X10</text>
<text x="184.5" y="165.7">X11</text>
<text x="209.9" y="165.7">X3</text>
<text x="209.9" y="162.2">X2</text>
<text x="217.3" y="167.9">29</text>
<text x="217.3" y="164.3">30</text>
<text x="177.3" y="171.4">13</text>
<text x="184.5" y="169.3">X12</text>
<text x="184.5" y="172.8">X13</text>
<text x="209.9" y="172.8">X5</text>
<text x="209.9" y="169.3">X4</text>
<text x="217.3" y="171.4">28</text>
<text x="177.3" y="174.9">14</text>
<text x="177.3" y="178.4">15</text>
<text x="184.5" y="176.3">NC</text>
<text x="184.5" y="179.8">Y7</text>
<text x="209.9" y="179.8">X7</text>
<text x="209.9" y="176.3">X6</text>
<text x="217.3" y="178.4">26</text>
<text x="217.3" y="174.9">27</text>
<text x="177.3" y="185.5">17</text>
<text x="208" y="183.4">AY1</text>
<text x="217.3" y="185.5">24</text>
<text x="217.3" y="182">25</text>
<text x="177.3" y="189">18</text>
<text x="184.5" y="186.9">Y6</text>
<text x="184.5" y="190.4">STB</text>
<text x="207.8" y="190.4">AX2</text>
<text x="208" y="186.9">AY0</text>
<text x="217.3" y="189">23</text>
<text x="177.3" y="192.5">19</text>
<text x="184.5" y="194">Y5</text>
<text x="207.8" y="194">AX1</text>
<text x="210.2" y="197.5">Y4</text>
<text x="217.3" y="196.1">21</text>
<text x="217.3" y="192.5">22</text>
</g>
<g font-size="3.2">
<text x="42.5" y="58.5">4</text>
<text x="42.5" y="65.5">2</text>
<text x="42.5" y="62">3</text>
<text x="42.5" y="68.4">1</text>
<text x="149.5" y="77.9">8</text>
<text x="238.4" y="76.1">GND</text>
<text x="247.1" y="74.4">22</text>
<text x="153" y="79.7">GND</text>
<text x="282.2" y="130.5">1</text>
<text x="290.8" y="130.5">2</text>
<text x="342.2" y="130.5">1</text>
<text x="350.8" y="130.5">2</text>
<text x="282.2" y="134">3</text>
<text x="282.2" y="137.5">5</text>
<text x="290.8" y="134">4</text>
<text x="290.8" y="137.5">6</text>
<text x="342.2" y="134">3</text>
<text x="342.2" y="137.5">5</text>
<text x="350.8" y="134">4</text>
<text x="350.8" y="137.5">6</text>
<text x="282.2" y="141">7</text>
<text x="290.8" y="141">8</text>
<text x="342.2" y="141">7</text>
<text x="350.8" y="141">8</text>
<text x="282.2" y="144.6">9</text>
<text x="282.2" y="148.1">11</text>
<text x="288.8" y="144.6">10</text>
<text x="288.8" y="148.1">12</text>
<text x="342.2" y="144.6">9</text>
<text x="342.2" y="148.1">11</text>
<text x="348.7" y="144.6">10</text>
<text x="348.7" y="148.1">12</text>
<text x="47.6" y="151.6">1</text>
<text x="47.6" y="155.2">3</text>
<text x="56.2" y="151.6">2</text>
<text x="56.2" y="155.2">4</text>
<text x="282.2" y="151.6">13</text>
<text x="282.2" y="155.2">15</text>
<text x="288.8" y="151.6">14</text>
<text x="288.8" y="155.2">16</text>
<text x="342.2" y="151.6">13</text>
<text x="342.2" y="155.2">15</text>
<text x="348.7" y="151.6">14</text>
<text x="348.7" y="155.2">16</text>
<text x="47.6" y="158.7">5</text>
<text x="56.2" y="158.7">6</text>
<text x="47.6" y="181.6">1</text>
<text x="47.6" y="185.1">3</text>
<text x="56.2" y="181.6">2</text>
<text x="56.2" y="185.1">4</text>
<text x="177.3" y="182">16</text>
<text x="184.5" y="183.4">VSS</text>
<text x="47.6" y="188.7">5</text>
<text x="56.2" y="188.7">6</text>
<text x="177.3" y="196.1">20</text>
<text x="184.5" y="197.5">VEE</text>
</g>
<g font-size="3.2" fill="#f00">
<text x="149.5" y="74.4">7</text>
<text x="153" y="76.1">VCC</text>
<text x="236.9" y="83.2">AVCC</text>
<text x="247.1" y="81.4">20</text>
<text x="207.1" y="130.5">VDD</text>
<text x="217.3" y="129">40</text>
</g>
<g font-size="3.2" fill="#8d2323">
<text x="46.6" y="100.5">8</text>
<text x="53.6" y="100.5">6</text>
<text x="44.8" y="104">5</text>
<text x="55.4" y="104">3</text>
<text x="48.3" y="109.6">2</text>
<text x="52.2" y="109.6">1</text>
</g>
<g font-size="2.8" fill="#8d2323">
<text x="39.2" y="114.2">PE</text>
<text x="59.3" y="114.2">PE</text>
</g>
</svg>
